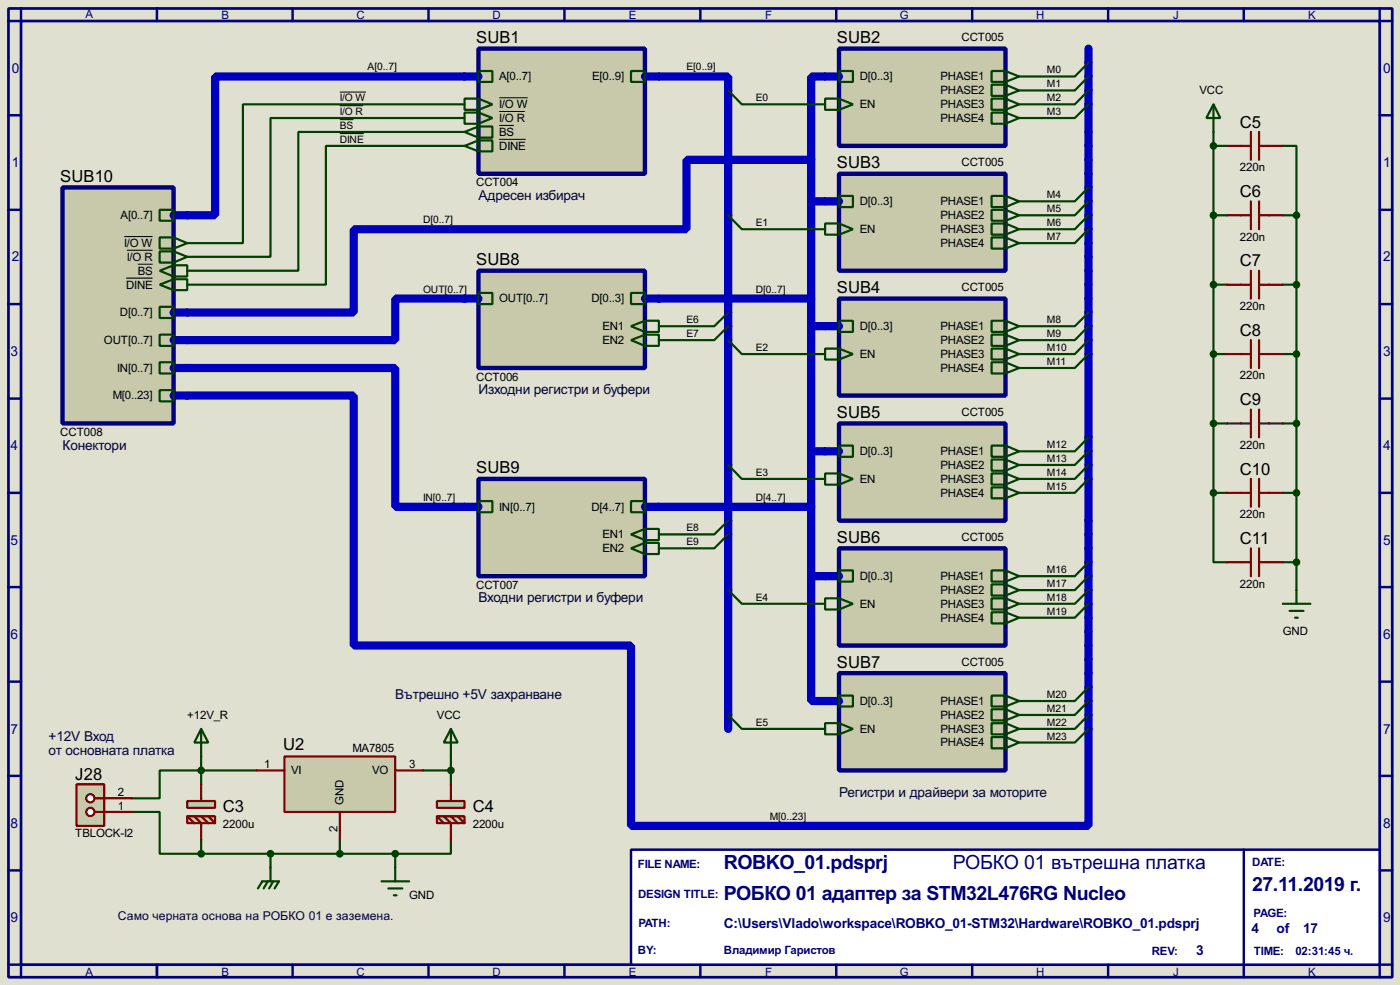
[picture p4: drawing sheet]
<svg xmlns="http://www.w3.org/2000/svg" width="256mm" height="180mm" viewBox="0 0 256 180" stroke-linecap="round" stroke-linejoin="round" font-family="sans-serif">
<path d="M0 0h256.5v180.3h-256.5z" fill="#e0e0d0"/>
<path d="M1.6 1.6h253.5v177.3h-253.5zM3.9 3.9h248.9v172.7h-248.9z" fill="none" stroke="#000080" stroke-width=".5"/>
<path d="M3.9 1.6v2.3h-2.3M28.8 1.6v2.3" fill="none" stroke="#000080" stroke-width=".45"/>
<path d="M115.6 155.5h137.2v21.1h-137.2z" fill="#fff" stroke="#000080" stroke-width=".45"/>
<g fill="none" stroke="#000080" stroke-width=".45">
<path d="M53.6 1.6v2.3M78.5 1.6v2.3M103.4 1.6v2.3M128.3 1.6v2.3M153.2 1.6v2.3M178.1 1.6v2.3M203 1.6v2.3M227.9 1.6v2.3M252.8 1.6v2.3h2.3M1.6 21.1h2.3M1.6 38.4h2.3M252.8 21.1h2.3"/>
<path d="M252.8 38.4h2.3M1.6 55.7h2.3M252.8 55.7h2.3M1.6 73h2.3M252.8 73h2.3M1.6 90.2h2.3M252.8 90.2h2.3M1.6 107.5h2.3M252.8 107.5h2.3M1.6 124.8h2.3M252.8 124.8h2.3M1.6 142h2.3"/>
<path d="M1.6 159.3h2.3M227.9 155.5v23.4M252.8 142h2.3M252.8 159.3h2.3M1.6 176.6h2.3v2.3M28.8 176.6v2.3M53.6 176.6v2.3M78.5 176.6v2.3M103.4 176.6v2.3M128.3 176.6v2.3M153.2 176.6v2.3M178.1 176.6v2.3"/>
<path d="M203 176.6v2.3M255.1 176.6h-2.3v2.3"/>
</g>
<g fill="none" stroke="#0000c0" stroke-width="1.5">
<path d="M85.1 14h-45.7v25.4h-5.1M120.7 14h12.7v119.4M151.2 14h-2.6v15.3M199.4 8.9v142.3h-83.8v-33h-50.8v-45.8h-30.5M148.6 29.3h-22.8v12.7h-61v15.2h-30.5M148.6 29.3v76.2M148.6 36.9h2.6M85.1 54.7h-12.7v7.6h-38.1M120.7 54.7h27.9M148.6 59.7h2.6M34.3 67.4h38.1v25.4h12.7M120.7 92.8h27.9"/>
<path d="M148.6 82.6h2.6M148.6 105.5v22.8h2.6M148.6 105.5h2.6"/>
</g>
<g fill="none" stroke="#004000" stroke-width=".4">
<path d="M85.1 19.1h-40.6v25.4h-10.2M133.4 16.6l2.5 2.5h15.3M199.4 11.5l-2.5 2.5h-10.2M199.4 14l-2.5 2.6h-10.2M199.4 16.6l-2.5 2.5h-10.2M199.4 19.1l-2.5 2.5h-10.2M85.1 21.6h-35.5v25.4h-15.3M85.1 24.2h-30.4v25.4h-20.4M85.1 26.7h-25.4v25.4h-25.4M133.4 39.4l2.5 2.6h15.3M199.4 34.3l-2.5 2.6h-10.2M199.4 36.9l-2.5 2.5h-10.2"/>
<path d="M199.4 39.4l-2.5 2.6h-10.2M222.3 24.2v66M222.3 39.4h2.5M222.3 26.7h2.5M235 26.7h2.5v12.7M235 39.4h2.5M237.5 39.4v68.6M133.4 57.2l-2.5 2.5h-10.2M133.4 59.7l-2.5 2.6h-10.2M199.4 42l-2.5 2.5h-10.2M199.4 57.2l-2.5 2.5h-10.2M199.4 59.7l-2.5 2.6h-10.2"/>
<path d="M222.3 52.1h2.5M235 52.1h2.5M133.4 62.3l2.5 2.5h15.3M199.4 62.3l-2.5 2.5h-10.2M199.4 64.8l-2.5 2.6h-10.2M222.3 77.5h2.5M222.3 64.8h2.5M235 77.5h2.5M235 64.8h2.5M133.4 85.1l2.5 2.6h15.3M133.4 95.3l-2.5 2.5h-10.2M133.4 97.8l-2.5 2.6h-10.2"/>
<path d="M199.4 80.1l-2.5 2.5h-10.2M199.4 85.1l-2.5 2.6h-10.2M199.4 82.6l-2.5 2.5h-10.2M199.4 87.7l-2.5 2.5h-10.2M222.3 90.2v12.7h2.5M222.3 90.2h2.5M235 90.2h2.5M133.4 108l2.5 2.5h15.3M199.4 102.9l-2.5 2.6h-10.2M199.4 105.5l-2.5 2.5h-10.2M199.4 108l-2.5 2.5h-10.2M199.4 110.5l-2.5 2.6h-10.2"/>
<path d="M235 102.9h2.5M36.9 138.5v5.1M82.6 138.5v5.1M133.4 130.9l2.5 2.5h15.3M199.4 125.8l-2.5 2.5h-10.2M199.4 128.3l-2.5 2.6h-10.2M199.4 130.9l-2.5 2.5h-10.2M199.4 133.4l-2.5 2.5h-10.2M24.2 148.6h5.1v7.7h7.6M36.9 153.7v2.6M36.9 156.3h35.5M47 141h-17.7v5.1h-5.1"/>
<path d="M49.6 156.3v2.5M62.3 153.7v2.6M72.4 156.3v2.5M77.5 141h5.1M82.6 153.7v2.6h-10.2"/>
</g>
<path d="M62.3 16.9h4.8M62.3 19.4h4.2M62.3 21.9h2.5M62.3 24.5h4.4" fill="none" stroke="#000" stroke-width=".18"/>
<path d="M87.7 8.9h30.5v22.9h-30.5z" fill="#c8c8aa" stroke="#000080" stroke-width=".8"/>
<path d="M85.1 14h2.6M118.2 14h2.5" fill="none" stroke="#0000c0" stroke-width="1.5"/>
<path d="M85.1 18.1h2.6l2.5 1-2.5 1h-2.6zM87.7 13h2.5v2h-2.5zM87.7 18.1v2M115.6 13h2.6v2h-2.6zM85.1 20.6h2.6l2.5 1-2.5 1.1h-2.6zM85.1 24.2l2.6-1h2.5v2h-2.5zM85.1 26.7l2.6-1h2.5v2h-2.5zM87.7 20.6v2.1M87.7 23.2v2M87.7 25.7v2" fill="none" stroke="#004000" stroke-width=".4"/>
<path d="M91.5 17.9h5.2M91.5 20.4h4.7M91.5 23h2.7M91.5 25.5h4.8" fill="none" stroke="#000" stroke-width=".18"/>
<path d="M153.7 8.9h30.5v17.8h-30.5z" fill="#c8c8aa" stroke="#000080" stroke-width=".8"/>
<path d="M151.2 14h2.5" fill="none" stroke="#0000c0" stroke-width="1.5"/>
<path d="M151.2 18.1h2.5l2.6 1-2.6 1h-2.5zM153.7 13h2.6v2h-2.6zM153.7 18.1v2M181.7 13h2.5l2.5 1-2.5 1h-2.5zM181.7 15.5h2.5l2.5 1.1-2.5 1h-2.5zM181.7 18.1h2.5l2.5 1-2.5 1h-2.5zM184.2 13v2M184.2 15.5v2.1M184.2 18.1v2M181.7 20.6h2.5l2.5 1-2.5 1.1h-2.5zM184.2 20.6v2.1" fill="none" stroke="#004000" stroke-width=".4"/>
<path d="M153.7 31.8h30.5v17.8h-30.5z" fill="#c8c8aa" stroke="#000080" stroke-width=".8"/>
<path d="M151.2 36.9h2.5" fill="none" stroke="#0000c0" stroke-width="1.5"/>
<path d="M153.7 35.9h2.6v2h-2.6zM181.7 35.9h2.5l2.5 1-2.5 1h-2.5zM181.7 38.4h2.5l2.5 1-2.5 1h-2.5zM184.2 35.9v2M184.2 38.4v2M151.2 40.9h2.5l2.6 1.1-2.6 1h-2.5zM153.7 40.9v2.1M181.7 40.9h2.5l2.5 1.1-2.5 1h-2.5zM181.7 43.5h2.5l2.5 1-2.5 1h-2.5zM184.2 40.9v2.1M184.2 43.5v2" fill="none" stroke="#004000" stroke-width=".4"/>
<path d="M153.7 54.7h30.5v17.7h-30.5z" fill="#c8c8aa" stroke="#000080" stroke-width=".8"/>
<path d="M151.2 59.7h2.5" fill="none" stroke="#0000c0" stroke-width="1.5"/>
<path d="M153.7 58.7h2.6v2.1h-2.6zM181.7 58.7h2.5l2.5 1-2.5 1.1h-2.5zM184.2 58.7v2.1M151.2 63.8h2.5l2.6 1-2.6 1h-2.5zM153.7 63.8v2M181.7 61.3h2.5l2.5 1-2.5 1h-2.5zM181.7 63.8h2.5l2.5 1-2.5 1h-2.5zM181.7 66.3h2.5l2.5 1.1-2.5 1h-2.5zM184.2 61.3v2M184.2 63.8v2M184.2 66.3v2.1" fill="none" stroke="#004000" stroke-width=".4"/>
<path d="M153.7 77.5h30.5v17.8h-30.5z" fill="#c8c8aa" stroke="#000080" stroke-width=".8"/>
<path d="M151.2 82.6h2.5" fill="none" stroke="#0000c0" stroke-width="1.5"/>
<path d="M151.2 86.7h2.5l2.6 1-2.6 1h-2.5zM153.7 81.6h2.6v2h-2.6zM153.7 86.7v2M181.7 81.6h2.5l2.5 1-2.5 1h-2.5zM181.7 84.1h2.5l2.5 1-2.5 1.1h-2.5zM181.7 86.7h2.5l2.5 1-2.5 1h-2.5zM181.7 89.2h2.5l2.5 1-2.5 1h-2.5zM184.2 81.6v2M184.2 84.1v2.1M184.2 86.7v2M184.2 89.2v2" fill="none" stroke="#004000" stroke-width=".4"/>
<path d="M153.7 100.4h30.5v17.8h-30.5z" fill="#c8c8aa" stroke="#000080" stroke-width=".8"/>
<path d="M151.2 105.5h2.5" fill="none" stroke="#0000c0" stroke-width="1.5"/>
<path d="M151.2 109.5h2.5l2.6 1-2.6 1.1h-2.5zM153.7 104.4h2.6v2.1h-2.6zM153.7 109.5v2.1M181.7 104.4h2.5l2.5 1.1-2.5 1h-2.5zM181.7 107h2.5l2.5 1-2.5 1h-2.5zM181.7 109.5h2.5l2.5 1-2.5 1.1h-2.5zM181.7 112.1h2.5l2.5 1-2.5 1h-2.5zM184.2 104.4v2.1M184.2 107v2M184.2 109.5v2.1M184.2 112.1v2" fill="none" stroke="#004000" stroke-width=".4"/>
<path d="M153.7 123.2h30.5v17.8h-30.5z" fill="#c8c8aa" stroke="#000080" stroke-width=".8"/>
<path d="M151.2 128.3h2.5" fill="none" stroke="#0000c0" stroke-width="1.5"/>
<path d="M151.2 132.4h2.5l2.6 1-2.6 1h-2.5zM153.7 127.3h2.6v2h-2.6zM153.7 132.4v2M181.7 127.3h2.5l2.5 1-2.5 1h-2.5zM181.7 129.8h2.5l2.5 1.1-2.5 1h-2.5zM181.7 132.4h2.5l2.5 1-2.5 1h-2.5zM181.7 134.9h2.5l2.5 1-2.5 1.1h-2.5zM184.2 127.3v2M184.2 129.8v2.1M184.2 132.4v2M184.2 134.9v2.1" fill="none" stroke="#004000" stroke-width=".4"/>
<path d="M87.7 49.6h30.5v17.8h-30.5z" fill="#c8c8aa" stroke="#000080" stroke-width=".8"/>
<path d="M85.1 54.7h2.6M118.2 54.7h2.5" fill="none" stroke="#0000c0" stroke-width="1.5"/>
<path d="M87.7 53.6h2.5v2.1h-2.5zM115.6 53.6h2.6v2.1h-2.6zM115.6 59.7l2.6-1h2.5v2.1h-2.5zM118.2 58.7v2.1M115.6 62.3l2.6-1h2.5v2h-2.5zM118.2 61.3v2" fill="none" stroke="#004000" stroke-width=".4"/>
<path d="M87.7 87.7h30.5v17.8h-30.5z" fill="#c8c8aa" stroke="#000080" stroke-width=".8"/>
<path d="M85.1 92.8h2.6M118.2 92.8h2.5" fill="none" stroke="#0000c0" stroke-width="1.5"/>
<path d="M87.7 91.7h2.5v2.1h-2.5zM115.6 91.7h2.6v2.1h-2.6zM115.6 97.8l2.6-1h2.5v2.1h-2.5zM118.2 96.8v2.1M118.2 99.4v2M115.6 100.4l2.6-1h2.5v2h-2.5z" fill="none" stroke="#004000" stroke-width=".4"/>
<path d="M11.5 34.3h20.3v43.2h-20.3z" fill="#c8c8aa" stroke="#000080" stroke-width=".8"/>
<path d="M31.8 39.4h2.5M31.8 57.2h2.5M31.8 67.4h2.5M31.8 62.3h2.5M31.8 72.4h2.5" fill="none" stroke="#0000c0" stroke-width="1.5"/>
<g fill="none" stroke="#004000" stroke-width=".4">
<path d="M29.3 38.4h2.5v2h-2.5zM29.3 56.2h2.5v2h-2.5zM29.3 43.5h2.5l2.5 1-2.5 1h-2.5zM29.3 46h2.5l2.5 1-2.5 1.1h-2.5zM29.3 49.6l2.5-1h2.5v2h-2.5zM29.3 52.1l2.5-1h2.5v2h-2.5zM31.8 43.5v2M31.8 46v2.1M31.8 48.6v2M31.8 51.1v2M29.3 66.3h2.5v2.1h-2.5zM29.3 61.3h2.5v2h-2.5z"/>
<path d="M29.3 71.4h2.5v2.1h-2.5z"/>
</g>
<path d="M22.8 43.3h5.2M23.1 50.9h4.9M23.3 45.8h4.7M25.3 48.4h2.7" fill="none" stroke="#000" stroke-width=".18"/>
<path d="M52.1 138.5h20.3v10.1h-20.3z" fill="#c8c8aa" stroke="#800000" stroke-width=".4"/>
<path d="M47 141h5.1M62.3 148.6v5.1M72.4 141h5.1" fill="none" stroke="#800000" stroke-width=".4"/>
<g fill="#c8c8aa" stroke="#800000" stroke-width=".4">
<path d="M34.3 146.6h5.1v1.3h-5.1z"/>
<path d="M34.3 149.4h5.1v1.3h-5.1z"/>
</g>
<path d="M34.3 149.4l1.3 1.3M35.6 149.4l1.3 1.3v3M36.9 143.6v3M36.9 149.4l1.3 1.3M38.2 149.4l1.2 1.3" fill="none" stroke="#800000" stroke-width=".4"/>
<g fill="#c8c8aa" stroke="#800000" stroke-width=".4">
<path d="M80.1 146.6h5v1.3h-5z"/>
<path d="M80.1 149.4h5v1.3h-5z"/>
</g>
<g fill="none" stroke="#800000" stroke-width=".4">
<path d="M224.8 26.7h4.4M224.8 39.4h4.4M229.2 24.2v5.1M229.2 36.9v5.1M230.7 24.2v5.1M230.7 36.9v5.1M230.7 26.7h4.3M230.7 39.4h4.3M224.8 52.1h4.4M229.2 49.6v5.1M230.7 49.6v5.1M230.7 52.1h4.3"/>
<path d="M224.8 64.8h4.4M224.8 77.5h4.4M229.2 62.3v5.1M229.2 75v5.1M230.7 62.3v5.1M230.7 75v5.1M230.7 64.8h4.3M230.7 77.5h4.3M224.8 90.2h4.4M229.2 87.7v5.1M230.7 87.7v5.1M230.7 90.2h4.3"/>
<path d="M224.8 102.9h4.4M229.2 100.4v5.1M230.7 100.4v5.1M230.7 102.9h4.3M80.1 149.4l1.2 1.3M81.3 149.4l1.3 1.3v3M82.6 143.6v3M82.6 149.4l1.3 1.3M83.9 149.4l1.2 1.3"/>
</g>
<g fill="#004000" stroke="#004000" stroke-width=".4">
<circle cx="62.2" cy="156.3" r=".5"/>
<circle cx="36.8" cy="141" r=".5"/>
<circle cx="82.6" cy="141" r=".5"/>
<circle cx="49.5" cy="156.3" r=".5"/>
<circle cx="72.4" cy="156.3" r=".5"/>
<circle cx="222.3" cy="90.2" r=".5"/>
<circle cx="222.3" cy="77.5" r=".5"/>
<circle cx="222.3" cy="64.8" r=".5"/>
<circle cx="222.3" cy="52.1" r=".5"/>
<circle cx="222.3" cy="39.4" r=".5"/>
<circle cx="237.5" cy="90.2" r=".5"/>
<circle cx="237.5" cy="77.5" r=".5"/>
<circle cx="237.5" cy="64.8" r=".5"/>
<circle cx="237.5" cy="52.1" r=".5"/>
<circle cx="237.5" cy="39.4" r=".5"/>
<circle cx="237.5" cy="102.9" r=".5"/>
<circle cx="222.3" cy="26.7" r=".5"/>
</g>
<g fill="none" stroke="#004000" stroke-width=".4">
<path d="M222.3 19.1l1.3 2.5h-2.6zM222.3 19.1v5.1M235 110.5h5.1M236.3 111.8h2.5M237.3 113.1h.5M237.5 108v2.5M36.9 133.4l1.3 2.5h-2.6zM36.9 133.4v5.1M82.6 133.4l1.3 2.5h-2.6zM82.6 133.4v5.1M49.6 158.8v2.5M72.4 158.8v2.5"/>
<path d="M47.3 162.6l.8-1.3h3l-.8 1.3M49.1 161.3l-.8 1.3M50.1 161.3l-.8 1.3M69.9 161.3h5.1M71.2 162.6h2.5M72.2 163.9h.5"/>
</g>
<path d="M14 143.6h5.1v7.6h-5.1z" fill="#c8c8aa" stroke="#800000" stroke-width=".4"/>
<path d="M17.3 148.6h1.8" fill="none" stroke="#800000" stroke-width=".4"/>
<circle cx="16.5" cy="148.6" r=".75" fill="#feffff" stroke="#800000" stroke-width=".4"/>
<path d="M17.3 146.1h1.8" fill="none" stroke="#800000" stroke-width=".4"/>
<circle cx="16.5" cy="146.1" r=".75" fill="#feffff" stroke="#800000" stroke-width=".4"/>
<path d="M19.1 148.6h5.1M19.1 146.1h5.1" fill="none" stroke="#800000" stroke-width=".4"/>
<circle cx="36.8" cy="156.3" r=".5" fill="#004000" stroke="#004000" stroke-width=".4"/>
<g font-size="4" fill="#000080">
<text x="132.6" y="159.1">ROBKO_01.pdsprj</text>
<text x="174.6" y="159.1">РОБКО 01 вътрешна платка</text>
<text x="132.6" y="164.8">РОБКО 01 адаптер за STM32L476RG Nucleo</text>
<text x="229.4" y="163.1">27.11.2019 г.</text>
</g>
<g font-size="3.4">
<text x="87.3" y="7.9">SUB1</text>
<text x="153.3" y="7.9">SUB2</text>
<text x="227.2" y="23.3">C5</text>
<text x="11.1" y="33.3">SUB10</text>
<text x="153.3" y="30.7">SUB3</text>
<text x="227.2" y="36">C6</text>
<text x="87.3" y="48.6">SUB8</text>
<text x="153.3" y="53.6">SUB4</text>
<text x="227.2" y="48.7">C7</text>
<text x="227.2" y="61.4">C8</text>
<text x="153.3" y="76.5">SUB5</text>
<text x="227.2" y="74.1">C9</text>
<text x="87.3" y="86.7">SUB9</text>
<text x="227.2" y="86.9">C10</text>
<text x="153.3" y="99.4">SUB6</text>
<text x="227.2" y="99.6">C11</text>
<text x="153.3" y="122.2">SUB7</text>
<text x="51.9" y="137.2">U2</text>
<text x="13.8" y="142.8">J28</text>
<text x="40.9" y="148.7">C3</text>
<text x="86.6" y="148.7">C4</text>
</g>
<g font-size="2.8" fill="#000080">
<text x="2.2" y="13.4">0</text>
<text x="253.4" y="13.4">0</text>
<text x="2.2" y="30.6">1</text>
<text x="253.4" y="30.6">1</text>
<text x="2.2" y="47.9">2</text>
<text x="253.4" y="47.9">2</text>
<text x="1.9" y="65.2">3</text>
<text x="253.4" y="65.2">3</text>
<text x="1.9" y="82.4">4</text>
<text x="253.4" y="82.4">4</text>
<text x="1.9" y="99.7">5</text>
<text x="253.4" y="99.7">5</text>
<text x="1.9" y="117">6</text>
<text x="253.4" y="117">6</text>
<text x="1.9" y="134.3">7</text>
<text x="253.4" y="134.3">7</text>
<text x="1.9" y="151.5">8</text>
<text x="253.4" y="151.5">8</text>
<text x="1.9" y="168.8">9</text>
<text x="132.6" y="169.8">C:\Users\Vlado\workspace\ROBKO_01-STM32\Hardware\ROBKO_01.pdsprj</text>
<text x="229.3" y="170.8">4</text>
<text x="233.9" y="170.8">of</text>
<text x="238.7" y="170.8">17</text>
<text x="253.4" y="168.8">9</text>
<text x="219.1" y="174.9">3</text>
</g>
<g font-size="2.8" fill="#000040">
<text x="87.7" y="36.6">Адресен избирач</text>
<text x="87.7" y="72.2">Изходни регистри и буфери</text>
<text x="11.5" y="82.3">Конектори</text>
<text x="87.7" y="110.3">Входни регистри и буфери</text>
<text x="72.4" y="128">Вътрешно +5V захранване</text>
<text x="8.9" y="135.7">+12V Вход</text>
<text x="8.9" y="138.2">от основната платка</text>
<text x="153.7" y="145.8">Регистри и драйвери за моторите</text>
</g>
<text font-size="2.5" fill="#000040" x="21.6" y="168.4">Само черната основа на РОБКО 01 е заземена.</text>
<g font-size="2.4" fill="#000080">
<text x="15.7" y="3.2">A</text>
<text x="40.6" y="3.5">B</text>
<text x="65.3" y="3.5">C</text>
<text x="90.2" y="3.5">D</text>
<text x="115.2" y="3.5">E</text>
<text x="140.2" y="3.5">F</text>
<text x="164.9" y="3.5">G</text>
<text x="189.8" y="3.5">H</text>
<text x="214.9" y="3.5">J</text>
<text x="239.7" y="3.5">K</text>
<text x="116.9" y="158.9">FILE NAME:</text>
<text x="229.4" y="158.4">DATE:</text>
<text x="116.9" y="164.3">DESIGN TITLE:</text>
<text x="229.7" y="167.8">PAGE:</text>
<text x="117" y="169.7">PATH:</text>
<text x="15.7" y="178.6">A</text>
<text x="40.6" y="178.6">B</text>
<text x="65.3" y="178.6">C</text>
<text x="90.2" y="178.6">D</text>
<text x="115.2" y="178.6">E</text>
<text x="116.9" y="174.7">BY:</text>
<text x="132.6" y="174.7">Владимир Гаристов</text>
<text x="140.2" y="178.6">F</text>
<text x="164.9" y="178.6">G</text>
<text x="189.8" y="178.6">H</text>
<text x="211" y="174.7">REV:</text>
<text x="214.9" y="178.6">J</text>
<text x="229.7" y="174.7">TIME:</text>
<text x="237.3" y="174.7">02:31:45 ч.</text>
<text x="239.7" y="178.6">K</text>
</g>
<g font-size="2.4">
<text x="176.2" y="7.5">CCT005</text>
<text x="91.5" y="14.7">A[0..7]</text>
<text x="108.5" y="14.7">E[0..9]</text>
<text x="157.5" y="14.7">D[0..3]</text>
<text x="172.3" y="14.7">PHASE1</text>
<text x="172.3" y="17.3">PHASE2</text>
<text x="219.8" y="17.3">VCC</text>
<text x="91.5" y="19.8">I/O W</text>
<text x="91.5" y="22.3">I/O R</text>
<text x="157.5" y="19.8">EN</text>
<text x="172.3" y="19.8">PHASE3</text>
<text x="172.3" y="22.3">PHASE4</text>
<text x="91.5" y="24.9">BS</text>
<text x="91.5" y="27.4">DINE</text>
<text x="87.3" y="34.1">CCT004</text>
<text x="176.2" y="30.3">CCT005</text>
<text x="227.2" y="31.4">220n</text>
<text x="22.1" y="40.1">A[0..7]</text>
<text x="157.5" y="37.6">D[0..3]</text>
<text x="172.3" y="37.6">PHASE1</text>
<text x="172.3" y="40.1">PHASE2</text>
<text x="22.8" y="45.2">I/O W</text>
<text x="23.3" y="47.7">I/O R</text>
<text x="157.5" y="42.7">EN</text>
<text x="172.3" y="42.7">PHASE3</text>
<text x="172.3" y="45.2">PHASE4</text>
<text x="227.2" y="44.1">220n</text>
<text x="23.1" y="52.8">DINE</text>
<text x="25.3" y="50.3">BS</text>
<text x="176.2" y="53.2">CCT005</text>
<text x="22" y="57.9">D[0..7]</text>
<text x="91.5" y="55.4">OUT[0..7]</text>
<text x="108.4" y="55.4">D[0..3]</text>
<text x="227.2" y="56.8">220n</text>
<text x="19.1" y="63">OUT[0..7]</text>
<text x="110.4" y="60.4">EN1</text>
<text x="110.4" y="63">EN2</text>
<text x="157.5" y="60.4">D[0..3]</text>
<text x="157.5" y="65.5">EN</text>
<text x="172.3" y="60.4">PHASE1</text>
<text x="172.3" y="63">PHASE2</text>
<text x="172.3" y="65.5">PHASE3</text>
<text x="21.5" y="68.1">IN[0..7]</text>
<text x="87.3" y="69.7">CCT006</text>
<text x="172.3" y="68.1">PHASE4</text>
<text x="227.2" y="69.5">220n</text>
<text x="20.7" y="73.1">M[0..23]</text>
<text x="176.2" y="76.1">CCT005</text>
<text x="11.1" y="79.8">CCT008</text>
<text x="157.5" y="83.3">D[0..3]</text>
<text x="172.3" y="83.3">PHASE1</text>
<text x="227.2" y="82.2">220n</text>
<text x="157.5" y="88.4">EN</text>
<text x="172.3" y="85.8">PHASE2</text>
<text x="172.3" y="88.4">PHASE3</text>
<text x="91.5" y="93.5">IN[0..7]</text>
<text x="108.4" y="93.5">D[4..7]</text>
<text x="172.3" y="90.9">PHASE4</text>
<text x="227.2" y="94.9">220n</text>
<text x="110.4" y="98.5">EN1</text>
<text x="110.4" y="101.1">EN2</text>
<text x="176.2" y="99">CCT005</text>
<text x="87.3" y="107.8">CCT007</text>
<text x="157.5" y="106.2">D[0..3]</text>
<text x="172.3" y="106.2">PHASE1</text>
<text x="227.2" y="107.6">220n</text>
<text x="157.5" y="111.2">EN</text>
<text x="172.3" y="108.7">PHASE2</text>
<text x="172.3" y="111.2">PHASE3</text>
<text x="172.3" y="113.8">PHASE4</text>
<text x="235" y="116.3">GND</text>
<text x="176.2" y="121.8">CCT005</text>
<text x="34.3" y="131.6">+12V_R</text>
<text x="80.1" y="131.6">VCC</text>
<text x="157.5" y="129">D[0..3]</text>
<text x="172.3" y="129">PHASE1</text>
<text x="172.3" y="131.6">PHASE2</text>
<text x="64.6" y="137.6">MA7805</text>
<text x="157.5" y="134.1">EN</text>
<text x="172.3" y="134.1">PHASE3</text>
<text x="172.3" y="136.6">PHASE4</text>
<text x="48.4" y="140.6">1</text>
<text x="53.4" y="141.7">VI</text>
<text x="68.2" y="141.7">VO</text>
<text x="75" y="140.6">3</text>
<text x="21.6" y="148.2">1</text>
<text x="21.6" y="145.7">2</text>
<text x="63" y="147.4" transform="rotate(-90 63 147.4)">GND</text>
<text x="13.8" y="153.3">TBLOCK-I2</text>
<text x="40.9" y="151.6">2200u</text>
<text x="61.9" y="152.3" transform="rotate(-90 61.9 152.3)">2</text>
<text x="86.6" y="151.6">2200u</text>
<text x="75" y="164.6">GND</text>
</g>
<g font-size="2.1">
<text x="67.4" y="12.9">A[0..7]</text>
<text x="125.8" y="12.9">E[0..9]</text>
<text x="191.8" y="13.4">M0</text>
<text x="191.8" y="16">M1</text>
<text x="62.3" y="18.5">I/O W</text>
<text x="62.3" y="21">I/O R</text>
<text x="62.3" y="23.6">BS</text>
<text x="138.5" y="18.5">E0</text>
<text x="191.8" y="18.5">M2</text>
<text x="191.8" y="21">M3</text>
<text x="62.3" y="26.1">DINE</text>
<text x="77.5" y="40.9">D[0..7]</text>
<text x="138.5" y="41.4">E1</text>
<text x="191.8" y="36.3">M4</text>
<text x="191.8" y="38.8">M5</text>
<text x="191.8" y="41.4">M6</text>
<text x="191.8" y="43.9">M7</text>
<text x="77.5" y="53.6">OUT[0..7]</text>
<text x="138.5" y="53.6">D[0..7]</text>
<text x="125.8" y="59.2">E6</text>
<text x="191.8" y="59.2">M8</text>
<text x="125.8" y="61.7">E7</text>
<text x="138.5" y="64.2">E2</text>
<text x="191.8" y="61.7">M9</text>
<text x="191.8" y="64.2">M10</text>
<text x="191.8" y="66.8">M11</text>
<text x="191.8" y="82.1">M12</text>
<text x="138.5" y="87.1">E3</text>
<text x="191.8" y="87.1">M14</text>
<text x="191.8" y="84.6">M13</text>
<text x="191.8" y="89.6">M15</text>
<text x="77.5" y="91.7">IN[0..7]</text>
<text x="138.5" y="91.7">D[4..7]</text>
<text x="125.8" y="97.3">E8</text>
<text x="125.8" y="99.8">E9</text>
<text x="191.8" y="104.9">M16</text>
<text x="191.8" y="107.5">M17</text>
<text x="138.5" y="110">E4</text>
<text x="191.8" y="110">M18</text>
<text x="191.8" y="112.5">M19</text>
<text x="191.8" y="127.8">M20</text>
<text x="191.8" y="130.3">M21</text>
<text x="138.5" y="132.9">E5</text>
<text x="191.8" y="132.9">M22</text>
<text x="191.8" y="135.4">M23</text>
<text x="141" y="150.1">M[0..23]</text>
</g>
</svg>
